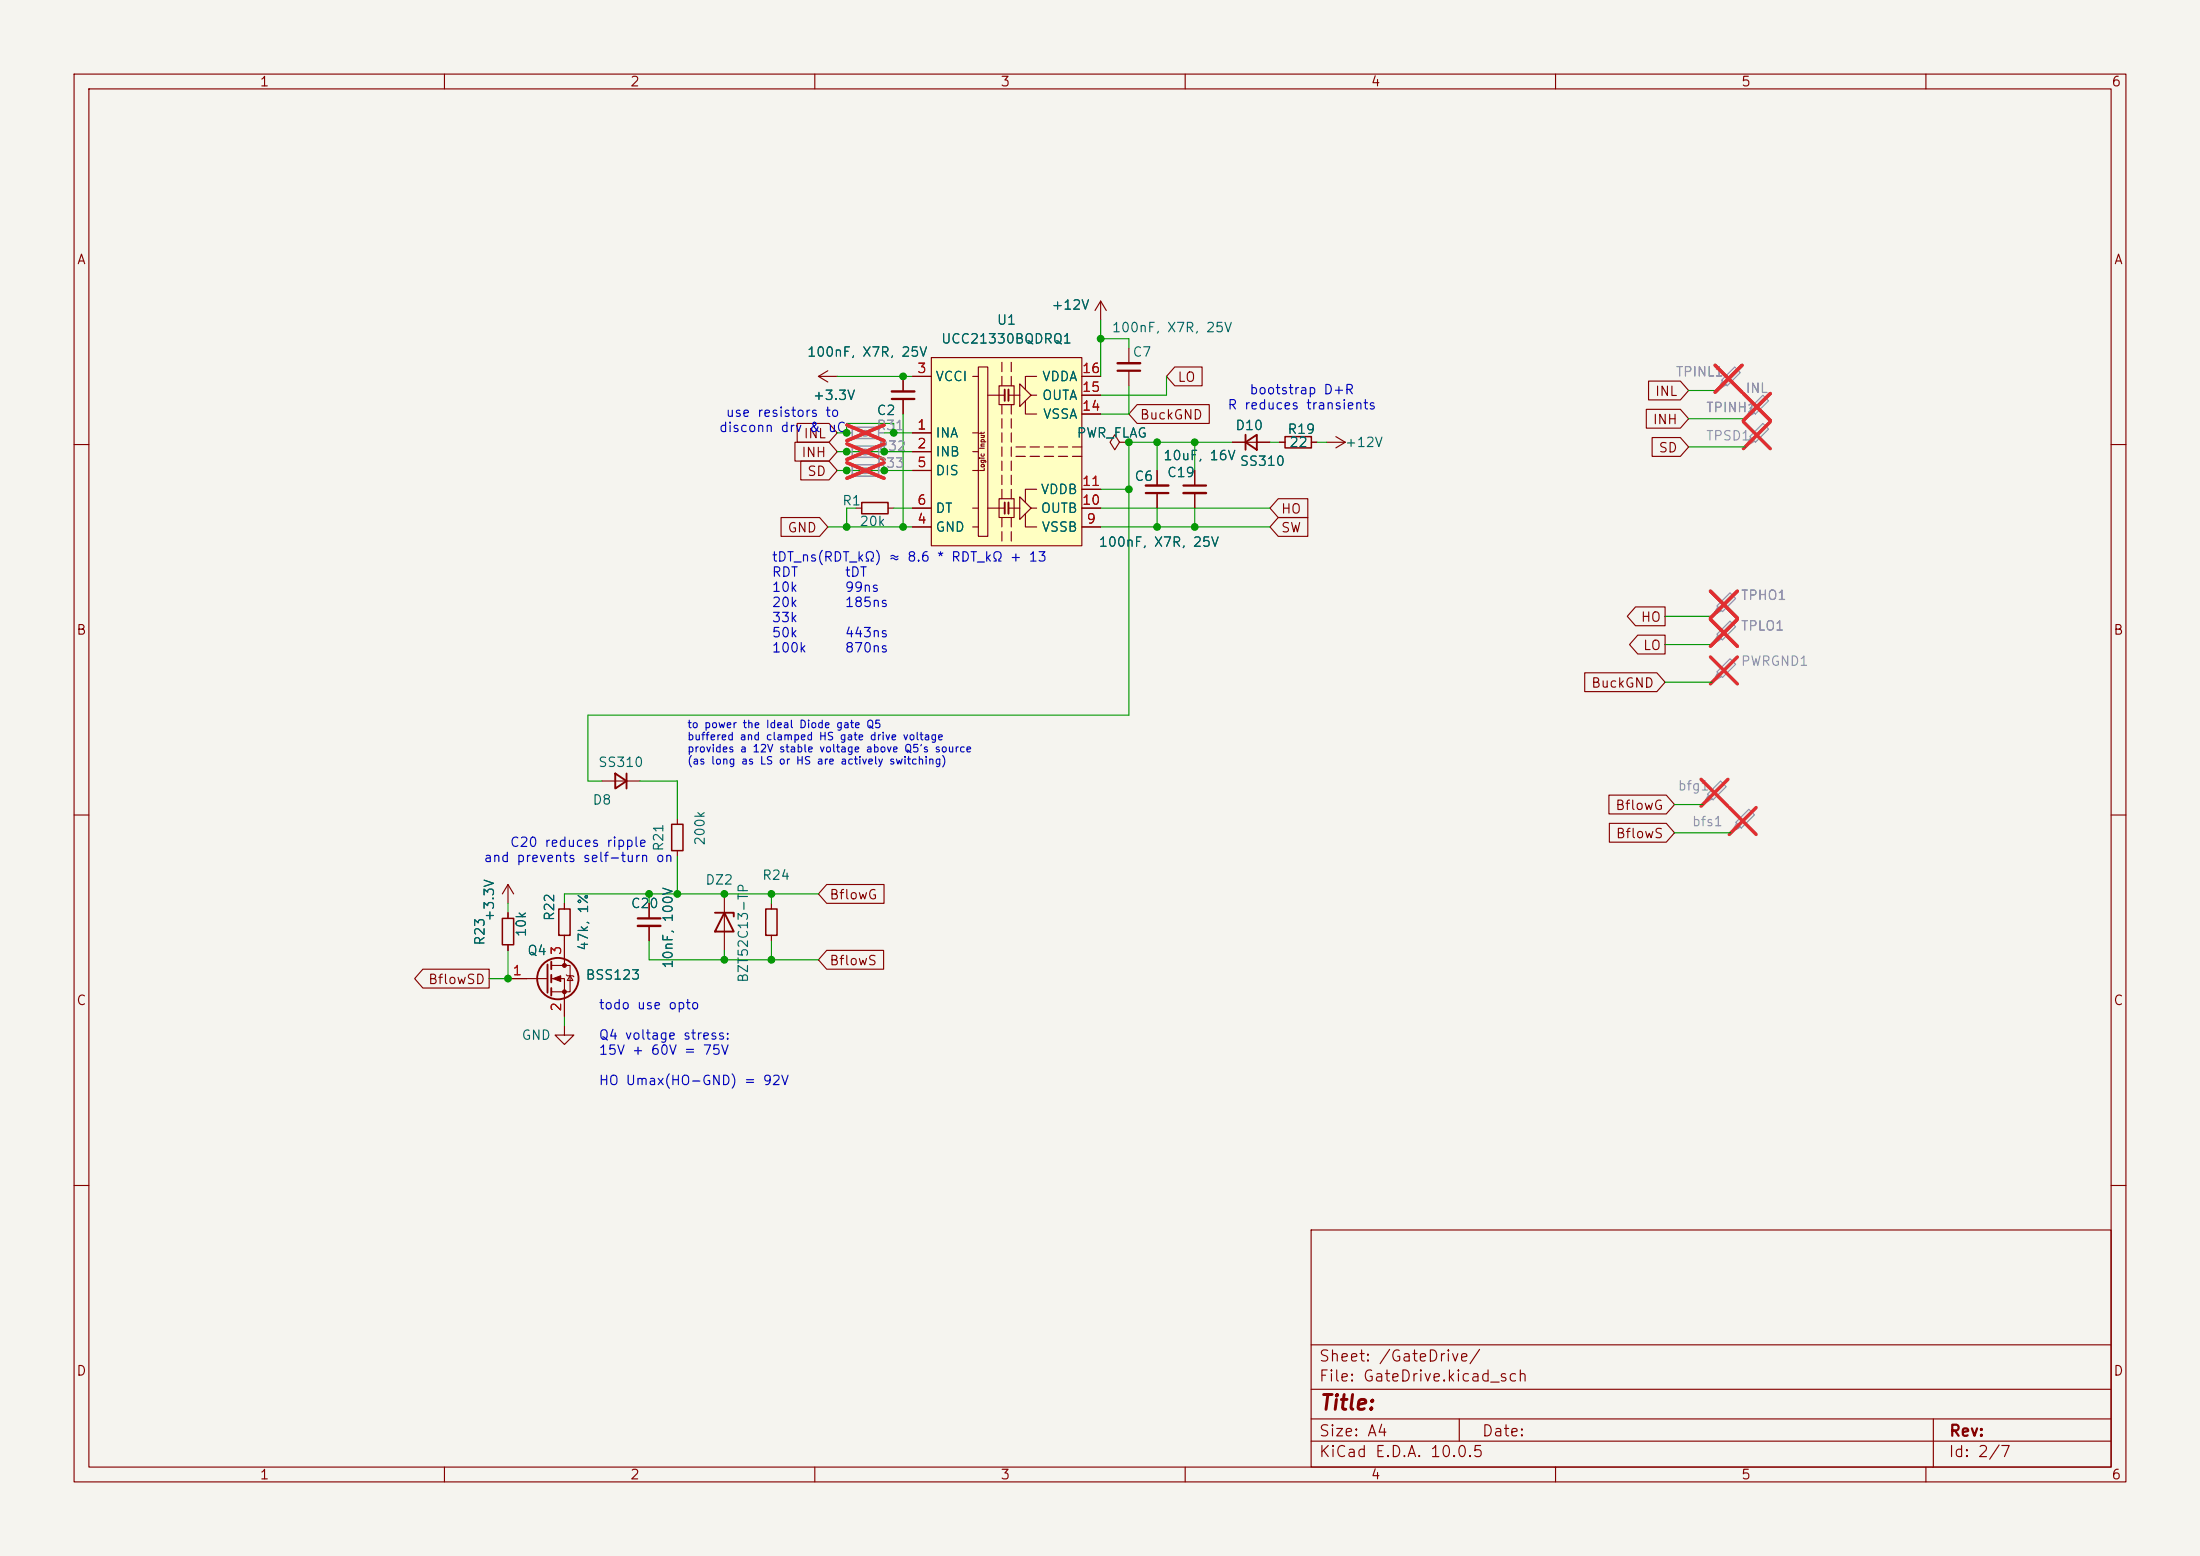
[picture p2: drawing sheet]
<svg xmlns="http://www.w3.org/2000/svg" width="297mm" height="210mm" viewBox="0 0 297 210" stroke-linecap="round" stroke-linejoin="round" font-family="sans-serif">
<path d="M0 0h297v210h-297z" fill="#f5f4ef" stroke="#f5f4ef" stroke-width=".14"/>
<g fill="none" stroke="#840000" stroke-width=".15">
<path d="M10 10h277v190h-277zM12 12h273v186h-273zM60 10v2M110 10v2M160 10v2M210 10v2M260 10v2M10 60h2M156.2 63.5v2M156.2 66.5v2.1M285 60h2M10 110h2"/>
<path d="M285 110h2M10 160h2M177 166h108v32h-108zM285 160h2M60 198v2M110 198v2M160 198v2M177 194.5h108M177 191.5h108M177 187.5h108M177 181.5h108M197 191.5v3"/>
<path d="M210 198v2M260 198v2M261 191.5v6.5"/>
</g>
<path d="M154.7 66.5h3" fill="none" stroke="#840000" stroke-width=".3"/>
<path d="M154.7 65.5h3" fill="none" stroke="#840000" stroke-width=".33"/>
<path d="M231.8 90.7l1.8-1.8 .7 .8-1.8 1.7z" fill="#ebeae8"/>
<path d="M231.9 90.8l.5 .5-1.3 .8z" fill="#9c9b98" stroke="#9c9b98" stroke-width=".15"/>
<path d="M231.1 92.1h.1M231.8 90.7l1.8-1.8 .7 .8-1.8 1.7z" fill="none" stroke="#9c9b98" stroke-width=".15"/>
<path d="M230.9 88.7l3.6 3.6M234.5 88.7l-3.6 3.6" fill="none" stroke="#e12e31" stroke-width=".46"/>
<g fill="none" stroke="#840000" stroke-width=".25">
<path d="M73.9 130.2v3.8M74.4 129.8v1M74.4 131.6v1M74.4 133.4v1"/>
<circle cx="75.3" cy="132.1" r="2.79"/>
</g>
<path d="M179.1 59.7h2.5M180.3 58.9l1.3 .8M181.6 59.7l-1.3 .8M68.6 132.1h5.3M74.4 130.3h2.6v3.6h-2.6M74.4 132.1h1.8v5.1M76.2 127v3.3M76.5 131.6l.1 .1h.7l.2 .1M77 131.7l.3 .6h-.7z" fill="none" stroke="#840000" stroke-width=".15"/>
<g fill="#840000" stroke="#840000" stroke-width=".15">
<path d="M74.7 132.1l1-.4v.8z"/>
<circle cx="76.2" cy="130.3" r=".25"/>
<circle cx="76.2" cy="133.9" r=".25"/>
</g>
<path d="M236.2 55.1l1.8-1.8 .8 .8-1.8 1.8z" fill="#ebeae8"/>
<path d="M236.3 55.2l.6 .6-1.3 .7z" fill="#9c9b98" stroke="#9c9b98" stroke-width=".15"/>
<path d="M235.6 56.5h.1M236.2 55.1l1.8-1.8 .8 .8-1.8 1.8z" fill="none" stroke="#9c9b98" stroke-width=".15"/>
<path d="M235.4 53.1l3.6 3.6M239 53.1l-3.6 3.6" fill="none" stroke="#e12e31" stroke-width=".46"/>
<path d="M236.2 58.9l1.8-1.7 .8 .7-1.8 1.8z" fill="#ebeae8"/>
<path d="M236.3 59.1l.6 .5-1.3 .7z" fill="#9c9b98" stroke="#9c9b98" stroke-width=".15"/>
<path d="M236.2 58.9l1.8-1.7 .8 .7-1.8 1.8zM235.6 60.3h.1" fill="none" stroke="#9c9b98" stroke-width=".15"/>
<path d="M235.4 56.9l3.6 3.7M239 56.9l-3.6 3.7" fill="none" stroke="#e12e31" stroke-width=".46"/>
<path d="M232.4 51.3l1.8-1.8 .7 .8-1.7 1.8z" fill="#ebeae8"/>
<path d="M232.5 51.4l.5 .5-1.2 .8z" fill="#9c9b98" stroke="#9c9b98" stroke-width=".15"/>
<path d="M231.8 52.7h.1M232.4 51.3l1.8-1.8 .7 .8-1.7 1.8z" fill="none" stroke="#9c9b98" stroke-width=".15"/>
<path d="M231.5 49.3l3.7 3.6M235.2 49.3l-3.7 3.6" fill="none" stroke="#e12e31" stroke-width=".46"/>
<path d="M110.5 50.8l1.3 .8M110.5 50.8h2.5M111.8 50l-1.3 .8M121.9 50.8v2M121.9 53.8v2.1" fill="none" stroke="#840000" stroke-width=".15"/>
<path d="M120.4 53.8h3" fill="none" stroke="#840000" stroke-width=".3"/>
<path d="M120.4 52.8h3" fill="none" stroke="#840000" stroke-width=".33"/>
<path d="M230.5 107.2l1.8-1.8 .7 .8-1.7 1.8z" fill="#ebeae8"/>
<path d="M230.6 107.3l.5 .5-1.2 .8z" fill="#9c9b98" stroke="#9c9b98" stroke-width=".15"/>
<path d="M229.9 108.6h.1M230.5 107.2l1.8-1.8 .7 .8-1.7 1.8z" fill="none" stroke="#9c9b98" stroke-width=".15"/>
<path d="M229.6 105.2l3.7 3.6M233.3 105.2l-3.7 3.6" fill="none" stroke="#e12e31" stroke-width=".46"/>
<path d="M234.3 111l1.8-1.8 .8 .8-1.8 1.8z" fill="#ebeae8"/>
<path d="M234.4 111.1l.5 .5-1.2 .8z" fill="#9c9b98" stroke="#9c9b98" stroke-width=".15"/>
<path d="M233.7 112.4h.1M234.3 111l1.8-1.8 .8 .8-1.8 1.8z" fill="none" stroke="#9c9b98" stroke-width=".15"/>
<path d="M233.5 109l3.6 3.6M237.1 109l-3.6 3.6" fill="none" stroke="#e12e31" stroke-width=".46"/>
<path d="M166.4 59.7h5M172.7 59.7h.8M177 59.7h.8M161.3 63.5v2M161.3 66.5v2.1M68.6 119.4l-.8 1.3M68.6 119.4l.7 1.3M68.6 119.4v2.5M68.6 123.2v.8M68.6 127.5v.8" fill="none" stroke="#840000" stroke-width=".15"/>
<path d="M168.1 59.7l1.6-1v2zM168.1 58.7v2" fill="none" stroke="#840000" stroke-width=".25"/>
<path d="M173.5 58.9h3.5v1.6h-3.5zM67.8 124h1.5v3.5h-1.5z" fill="none" stroke="#840000" stroke-width=".2"/>
<path d="M159.8 65.5h3" fill="none" stroke="#840000" stroke-width=".3"/>
<path d="M159.8 66.5h3" fill="none" stroke="#840000" stroke-width=".33"/>
<path d="M125.7 48.3h20.3v25.4h-20.3z" fill="#ffffc2"/>
<g fill="none" stroke="#840000" stroke-width=".15">
<path d="M123.2 50.8h2.5M123.2 58.4h2.5M125.7 48.3h20.3v25.4h-20.3zM131.3 50.8h.8M131.3 58.4h.8M132.1 49.5h1.2v22.9h-1.2zM133.3 53.3h2.3M134.9 52.1h2v2.5h-2zM135.3 48.9v1.3M135.3 50.8v1.3M135.3 54.6v1.3M135.3 56.5v1.3"/>
<path d="M135.3 58.4v1.3M136.1 53.3h1.6M136.5 48.9v1.3M136.5 50.8v1.3M136.5 54.6v1.3M136.5 56.5v1.3M136.5 58.4v1.3M137.7 51.8l1.5 1.5-1.5 1.6zM138.4 54.1v1.8h1.6M139.2 53.3h.8M140 50.8h-1.6v1.8M146 53.3h2.6"/>
<path d="M146 50.8h2.6M146 55.9h2.6M151.1 59.7l-.6-1-.6 1 .6 1 .6-1h1.3M152.4 59.7h.1M152.4 47v2M152.4 50v2.1M123.2 68.6h2.5M123.2 61h2.5M123.2 63.5h2.5M123.2 71.1h2.5M131.3 68.6h.8M131.3 61h.8"/>
<path d="M131.3 63.5h.8M131.3 71.1h.8M133.3 68.6h2.3M134.9 67.3h2v2.6h-2zM135.3 60.3v1.3M135.3 62.2v1.3M135.3 64.1v1.3M135.3 66v1.3M135.3 69.9v1.2M135.3 71.8v1.2M136.1 68.6h1.6M136.5 60.3v1.3"/>
<path d="M136.5 62.2v1.3M136.5 64.1v1.3M136.5 66v1.3M136.5 69.9v1.2M136.5 71.8v1.2M137.2 60.3h1.2M137.2 61.6h1.2M137.7 67.1l1.5 1.5-1.5 1.5zM138.4 69.3v1.8h1.6M139.1 60.3h1.2M139.1 61.6h1.2M139.2 68.6h.8"/>
<path d="M140 66h-1.6v1.8M141 60.3h1.2M141 61.6h1.2M142.9 60.3h1.2M142.9 61.6h1.2M144.8 60.3h1.2M144.8 61.6h1.2M146 68.6h2.6M146 71.1h2.6M146 66h2.6M81.3 105.4h5.1M91.4 110.5v.8"/>
<path d="M91.4 114.8v.8M97.8 120.7v7.6M104.1 121.9v.8M104.1 126.2v.8"/>
</g>
<path d="M135.6 52.6v1.5M136.1 52.6v1.5M135.6 67.8v1.5M136.1 67.8v1.5M83.1 104.4l1.5 1-1.5 1zM84.6 104.4v2M96.5 123.2h2.6v.5M97.8 123.2l1.3 2.5h-2.6z" fill="none" stroke="#840000" stroke-width=".25"/>
<path d="M90.7 111.3h1.5v3.5h-1.5zM103.4 122.7h1.5v3.5h-1.5z" fill="none" stroke="#840000" stroke-width=".2"/>
<path d="M150.9 50h3" fill="none" stroke="#840000" stroke-width=".3"/>
<path d="M150.9 49h3" fill="none" stroke="#840000" stroke-width=".33"/>
<path d="M233.6 80l.7 .8-1.8 1.8-.7-.8z" fill="#ebeae8"/>
<path d="M231.9 81.9l.5 .5-1.3 .8z" fill="#9c9b98" stroke="#9c9b98" stroke-width=".15"/>
<path d="M231.1 83.2h.1M233.6 80l.7 .8-1.8 1.8-.7-.8z" fill="none" stroke="#9c9b98" stroke-width=".15"/>
<path d="M230.9 79.8l3.6 3.6M234.5 79.8l-3.6 3.6" fill="none" stroke="#e12e31" stroke-width=".46"/>
<path d="M148.6 40.6l.8 1.3M148.6 40.6l-.8 1.3M148.6 40.6v2.6M76.2 121.9v.8M76.2 126.2v.8M87.6 121.9v2.1M87.6 125v2" fill="none" stroke="#840000" stroke-width=".15"/>
<path d="M75.4 122.7h1.6v3.5h-1.6z" fill="none" stroke="#840000" stroke-width=".2"/>
<path d="M86.1 124h3.1" fill="none" stroke="#840000" stroke-width=".3"/>
<path d="M86.1 125h3.1" fill="none" stroke="#840000" stroke-width=".33"/>
<path d="M233.6 83.8l.7 .8-1.8 1.8-.7-.8z" fill="#ebeae8"/>
<path d="M231.9 85.7l.5 .5-1.3 .8z" fill="#9c9b98" stroke="#9c9b98" stroke-width=".15"/>
<path d="M114.3 58.4h.8M118.6 58.4h.8M231.8 52.7h.1M235.6 56.5h.1M114.3 63.5h.8M114.3 61h.8M118.6 63.5h.8M118.6 61h.8M231.1 87h.1M231.1 83.2h.1M233.6 83.8l.7 .8-1.8 1.8-.7-.8z" fill="none" stroke="#9c9b98" stroke-width=".15"/>
<g fill="none" stroke="#e12e31" stroke-width=".46">
<path d="M114.3 57.4l5 2.1M114.3 59.9l5 2.1M119.3 57.4l-5 2.1M119.3 59.9l-5 2.1M231.5 49.3l3.7 3.6M235.2 49.3l-3.7 3.6M235.4 53.1l3.6 3.6M239 53.1l-3.6 3.6M114.3 62.4l5 2.2M119.3 62.4l-5 2.2M230.9 79.8l3.6 3.6M234.5 79.8l-3.6 3.6"/>
<path d="M230.9 83.6l3.6 3.6M234.5 83.6l-3.6 3.6"/>
</g>
<path d="M116.3 67.8h3.6v1.5h-3.6z" fill="none" stroke="#840000" stroke-width=".2"/>
<g fill="none" stroke="#840000" stroke-width=".15">
<path d="M107.3 59.7h4.6l1.1 1.3-1.1 1.2h-4.6zM107.6 57.1h4.3l1.1 1.3-1.1 1.3h-4.3zM121.9 50.8v2M121.9 53.8v2.1M123.2 58.4h2.5M123.2 50.8h2.5M146 50.8h2.6M146 55.9h2.6M146 53.3h2.6M152.4 59.7h.1M153.5 54.6h9.8v2.6h-9.8l-1.1-1.3zM158.6 49.5h3.7v2.6h-3.7l-1.1-1.3z"/>
<path d="M166.4 59.7h1.7M169.7 59.7h1.7M172.7 59.7h.8M177 59.7h.8M222.3 55.2h4.6l1.1 1.3-1.1 1.3h-4.6zM222.6 51.4h4.3l1.1 1.3-1.1 1.3h-4.3zM223 59.1h3.9l1.1 1.2-1.1 1.3h-3.9zM105.4 69.8h5.2l1.2 1.3-1.2 1.3h-5.2zM108.1 62.2h3.8l1.1 1.3-1.1 1.3h-3.8zM115.6 68.6h.7M119.9 68.6h.7M123.2 68.6h2.5"/>
<path d="M123.2 61h2.5M123.2 71.1h2.5M123.2 63.5h2.5M146 68.6h2.6M146 71.1h2.6M146 66h2.6M156.2 63.5v2M156.2 66.5v2.1M161.3 63.5v2M161.3 66.5v2.1M172.6 69.8h4v2.6h-4l-1.2-1.3zM172.6 67.3h4v2.6h-4l-1.2-1.3z"/>
<path d="M213.9 90.8h9.8l1.1 1.3-1.1 1.2h-9.8zM220.8 81.9h4v2.6h-4l-1.1-1.3zM221.1 85.7h3.7v2.6h-3.7l-1.1-1.3zM111.6 119.4h7.7v2.5h-7.7l-1.1-1.2zM217.2 107.3h7.7l1.2 1.3-1.2 1.3h-7.7zM217.3 111.1h7.6l1.2 1.3-1.2 1.3h-7.6zM57.1 130.8h8.9v2.6h-8.9l-1.1-1.3zM68.6 132.1h2.5M68.6 123.2v.8M68.6 127.5v.8M76.2 138.4v1.3h1.3l-1.3 1.3-1.3-1.3h1.3M76.2 121.9v.8"/>
<path d="M76.2 126.2v3.3M76.2 134.6v2.6M87.6 121.9v2.1M87.6 125v2M111.6 128.3h7.7v2.5h-7.7l-1.1-1.3z"/>
</g>
<path d="M115.1 57.7h3.5v1.5h-3.5zM115.1 62.7h3.5v1.6h-3.5zM115.1 60.2h3.5v1.5h-3.5z" fill="none" stroke="#9c9b98" stroke-width=".2"/>
<g fill="none" stroke="#009600" stroke-width=".15">
<path d="M113 58.4h1.3v-1.2h6.3v1.2M113 50.8h10.2M119.4 58.4h3.8M121.9 55.9v15.2M148.6 45.7h3.8v1.3M148.6 43.2v7.6M152.4 52.1v3.8h-3.8M156.2 59.7v3.8M157.5 50.8v2.5h-8.9M161.3 59.7v3.8M166.4 59.7h-14v36.8h-73v8.9h1.9M171.4 59.7h1.3"/>
<path d="M177.8 59.7h1.3M228 56.5h7.6M228 52.7h3.8M111.8 71.1h11.4M113 63.5h10.2M113 61h10.2M115.6 68.6h-1.3v2.5M120.6 68.6h2.6M148.6 71.1h22.8M148.6 68.6h22.8M148.6 66h3.8M156.2 68.6v2.5"/>
<path d="M161.3 68.6v2.5M228 60.3h7.6M224.8 87h6.3M224.8 92.1h6.3M224.8 83.2h6.3M86.4 105.4h5v5.1M91.4 115.6v5.1M226.1 112.4h7.6M226.1 108.6h3.8M68.6 121.9v1.3M68.6 128.3v3.8h-2.6M76.2 137.2v1.2"/>
<path d="M87.6 127v2.5h22.9M87.6 120.7v1.2M97.8 128.3v1.2M104.1 120.7v1.2M104.1 127v2.5M110.5 120.7h-34.3v1.2"/>
</g>
<g fill="#009600" stroke="#009600" stroke-width=".14">
<circle cx="114.3" cy="71.1" r=".46"/>
<circle cx="114.3" cy="58.4" r=".46"/>
<circle cx="121.9" cy="71.1" r=".46"/>
<circle cx="119.4" cy="63.5" r=".46"/>
<circle cx="121.9" cy="50.8" r=".46"/>
<circle cx="120.6" cy="58.4" r=".46"/>
<circle cx="119.4" cy="61" r=".46"/>
<circle cx="114.3" cy="61" r=".46"/>
<circle cx="114.3" cy="63.5" r=".46"/>
<circle cx="148.6" cy="45.7" r=".46"/>
<circle cx="152.4" cy="59.7" r=".46"/>
<circle cx="97.8" cy="129.5" r=".46"/>
<circle cx="104.1" cy="129.5" r=".46"/>
<circle cx="68.6" cy="132.1" r=".46"/>
<circle cx="97.8" cy="120.7" r=".46"/>
<circle cx="104.1" cy="120.7" r=".46"/>
<circle cx="91.4" cy="120.7" r=".46"/>
<circle cx="87.6" cy="120.7" r=".46"/>
<circle cx="161.3" cy="71.1" r=".46"/>
<circle cx="152.4" cy="66" r=".46"/>
<circle cx="156.2" cy="71.1" r=".46"/>
<circle cx="161.3" cy="59.7" r=".46"/>
<circle cx="156.2" cy="59.7" r=".46"/>
</g>
<text font-size="2" fill="#840000" x="178" y="190.8">Title:</text>
<g font-size="1.5" fill="#840000">
<text x="178" y="184.1">Sheet: /GateDrive/</text>
<text x="178" y="186.8">File: GateDrive.kicad_sch</text>
<text x="178" y="197">KiCad E.D.A. 10.0.5</text>
<text x="178" y="194.2">Size: A4</text>
<text x="200" y="194.2">Date:</text>
<text x="263" y="197">Id: 2/7</text>
<text x="263" y="194.2">Rev:</text>
</g>
<g font-size="1.3" fill="#840000">
<text x="35" y="12">1</text>
<text x="85" y="12">2</text>
<text x="135" y="12">3</text>
<text x="185" y="12">4</text>
<text x="235" y="12">5</text>
<text x="285" y="12">6</text>
<text x="10.3" y="36">A</text>
<text x="285.3" y="36">A</text>
<text x="158.9" y="51.9">LO</text>
<text x="223.3" y="53.8">INL</text>
<text x="108.4" y="59.5">INL</text>
<text x="153.8" y="56.9">BuckGND</text>
<text x="223" y="57.6">INH</text>
<text x="108.1" y="62">INH</text>
<text x="108.9" y="64.6">SD</text>
<text x="223.8" y="61.4">SD</text>
<text x="172.9" y="69.6">HO</text>
<text x="106.2" y="72.2">GND</text>
<text x="172.9" y="72.2">SW</text>
<text x="10.2" y="86">B</text>
<text x="221.4" y="84.2">HO</text>
<text x="221.7" y="88">LO</text>
<text x="285.2" y="86">B</text>
<text x="214.7" y="93.1">BuckGND</text>
<text x="218" y="109.6">BflowG</text>
<text x="218.1" y="113.4">BflowS</text>
<text x="111.9" y="121.7">BflowG</text>
<text x="111.9" y="130.6">BflowS</text>
<text x="10.2" y="136">C</text>
<text x="57.7" y="133.1">BflowSD</text>
<text x="285.2" y="136">C</text>
<text x="10.2" y="186">D</text>
<text x="285.2" y="186">D</text>
<text x="35" y="200">1</text>
<text x="85" y="200">2</text>
<text x="135" y="200">3</text>
<text x="185" y="200">4</text>
<text x="235" y="200">5</text>
<text x="285" y="200">6</text>
</g>
<g font-size="1.3" fill="#006464">
<text x="127" y="46.7">UCC21330BQDRQ1</text>
<text x="134.5" y="44.1">U1</text>
<text x="141.9" y="42.1">+12V</text>
<text x="150" y="45.2">100nF, X7R, 25V</text>
<text x="108.9" y="48.5">100nF, X7R, 25V</text>
<text x="126.2" y="51.8">VCCI</text>
<text x="140.6" y="51.8">VDDA</text>
<text x="152.8" y="48.5">C7</text>
<text x="109.6" y="54.3">+3.3V</text>
<text x="118.3" y="56.3">C2</text>
<text x="126.2" y="59.4">INA</text>
<text x="140.6" y="54.3">OUTA</text>
<text x="140.7" y="56.8">VSSA</text>
<text x="145.3" y="59.4">PWR_FLAG</text>
<text x="166.7" y="58.4">D10</text>
<text x="173.7" y="58.9">R19</text>
<text x="126.2" y="61.9">INB</text>
<text x="126.2" y="64.5">DIS</text>
<text x="153.1" y="65.2">C6</text>
<text x="157" y="62.4">10uF, 16V</text>
<text x="157.5" y="64.7">C19</text>
<text x="167.3" y="63.2">SS310</text>
<text x="174" y="60.7">22</text>
<text x="181.5" y="60.7">+12V</text>
<text x="113.6" y="68.5">R1</text>
<text x="115.9" y="71.3">20k</text>
<text x="126.2" y="69.5">DT</text>
<text x="140.4" y="69.5">OUTB</text>
<text x="140.4" y="67">VDDB</text>
<text x="126.2" y="72.1">GND</text>
<text x="140.5" y="72.1">VSSB</text>
<text x="148.2" y="74.1">100nF, X7R, 25V</text>
<text x="80.7" y="103.8">SS310</text>
<text x="79.9" y="108.9">D8</text>
<text x="89.9" y="115" transform="rotate(-90 89.9 115)">R21</text>
<text x="95.1" y="119.7">DZ2</text>
<text x="95.5" y="114.2" transform="rotate(-90 95.5 114.2)">200k</text>
<text x="102.8" y="119.1">R24</text>
<text x="67" y="124.5" transform="rotate(-90 67 124.5)">+3.3V</text>
<text x="75.1" y="124.4" transform="rotate(-90 75.1 124.4)">R22</text>
<text x="85.1" y="122.9">C20</text>
<text x="65.7" y="127.7" transform="rotate(-90 65.7 127.7)">R23</text>
<text x="71.1" y="129.2">Q4</text>
<text x="71.3" y="126.6" transform="rotate(-90 71.3 126.6)">10k</text>
<text x="79.7" y="128.4" transform="rotate(-90 79.7 128.4)">47k, 1%</text>
<text x="91.1" y="130.8" transform="rotate(-90 91.1 130.8)">10nF, 100V</text>
<text x="79" y="132.5">BSS123</text>
<text x="101.3" y="132.7" transform="rotate(-90 101.3 132.7)">BZT52C13-TP</text>
<text x="70.3" y="140.7">GND</text>
</g>
<g font-size="1.3" fill="#a90000">
<text x="123.7" y="50.7">3</text>
<text x="146" y="53.2">15</text>
<text x="146" y="50.7">16</text>
<text x="123.7" y="58.3">1</text>
<text x="146" y="55.7">14</text>
<text x="123.7" y="60.8">2</text>
<text x="123.7" y="63.4">5</text>
<text x="146" y="65.9">11</text>
<text x="123.7" y="71">4</text>
<text x="123.7" y="68.4">6</text>
<text x="146" y="68.4">10</text>
<text x="146.6" y="71">9</text>
<text x="69.1" y="131.9">1</text>
<text x="76.1" y="129" transform="rotate(-90 76.1 129)">3</text>
<text x="76.1" y="136.6" transform="rotate(-90 76.1 136.6)">2</text>
</g>
<g font-size="1.3" fill="#0000c2">
<text x="168.6" y="53.5">bootstrap D+R</text>
<text x="97" y="58.6">disconn drv &amp; uC</text>
<text x="97.9" y="56.6">use resistors to</text>
<text x="165.6" y="55.6">R reduces transients</text>
<text x="104.1" y="76.1">tDT_ns(RDT_kΩ) ≈ 8.6 * RDT_kΩ + 13</text>
<text x="104.1" y="78.2">RDT</text>
<text x="104.1" y="80.2">10k</text>
<text x="104.1" y="82.2">20k</text>
<text x="114" y="78.2">tDT</text>
<text x="114" y="80.2">99ns</text>
<text x="114" y="82.2">185ns</text>
<text x="104.1" y="84.3">33k</text>
<text x="104.1" y="86.3">50k</text>
<text x="104.1" y="88.4">100k</text>
<text x="114" y="86.3">443ns</text>
<text x="114" y="88.4">870ns</text>
<text x="65.2" y="116.7">and prevents self-turn on</text>
<text x="68.8" y="114.6">C20 reduces ripple</text>
<text x="80.7" y="136.5">todo use opto</text>
<text x="80.7" y="140.6">Q4 voltage stress:</text>
<text x="80.7" y="142.7">15V + 60V = 75V</text>
<text x="80.7" y="146.8">HO Umax(HO-GND) = 92V</text>
</g>
<g font-size="1.3" fill="#939391">
<text x="226.1" y="51.1">TPINL1</text>
<text x="235.6" y="53.4">INL</text>
<text x="117.8" y="59.2" transform="rotate(-90 117.8 59.2)">0</text>
<text x="118.2" y="58.4">R31</text>
<text x="230.2" y="56">TPINH1</text>
<text x="230.2" y="59.8">TPSD1</text>
<text x="117.8" y="64.3" transform="rotate(-90 117.8 64.3)">0</text>
<text x="117.8" y="61.7" transform="rotate(-90 117.8 61.7)">0</text>
<text x="118.2" y="63.4">R33</text>
<text x="118.5" y="61.2">R32</text>
<text x="234.9" y="81.3">TPHO1</text>
<text x="234.9" y="85.4">TPLO1</text>
<text x="234.9" y="90.2">PWRGND1</text>
<text x="226.4" y="107">bfg1</text>
<text x="228.3" y="111.8">bfs1</text>
</g>
<g font-size="1" fill="#0000c2">
<text x="92.7" y="98.5">to power the Ideal Diode gate Q5</text>
<text x="92.7" y="100.2">buffered and clamped HS gate drive voltage</text>
<text x="92.7" y="101.8">provides a 12V stable voltage above Q5's source</text>
<text x="92.7" y="103.4">(as long as LS or HS are actively switching)</text>
</g>
<text font-size=".6" fill="#840000" x="133.1" y="63.7" transform="rotate(-90 133.1 63.7)">Logic Input</text>
</svg>
